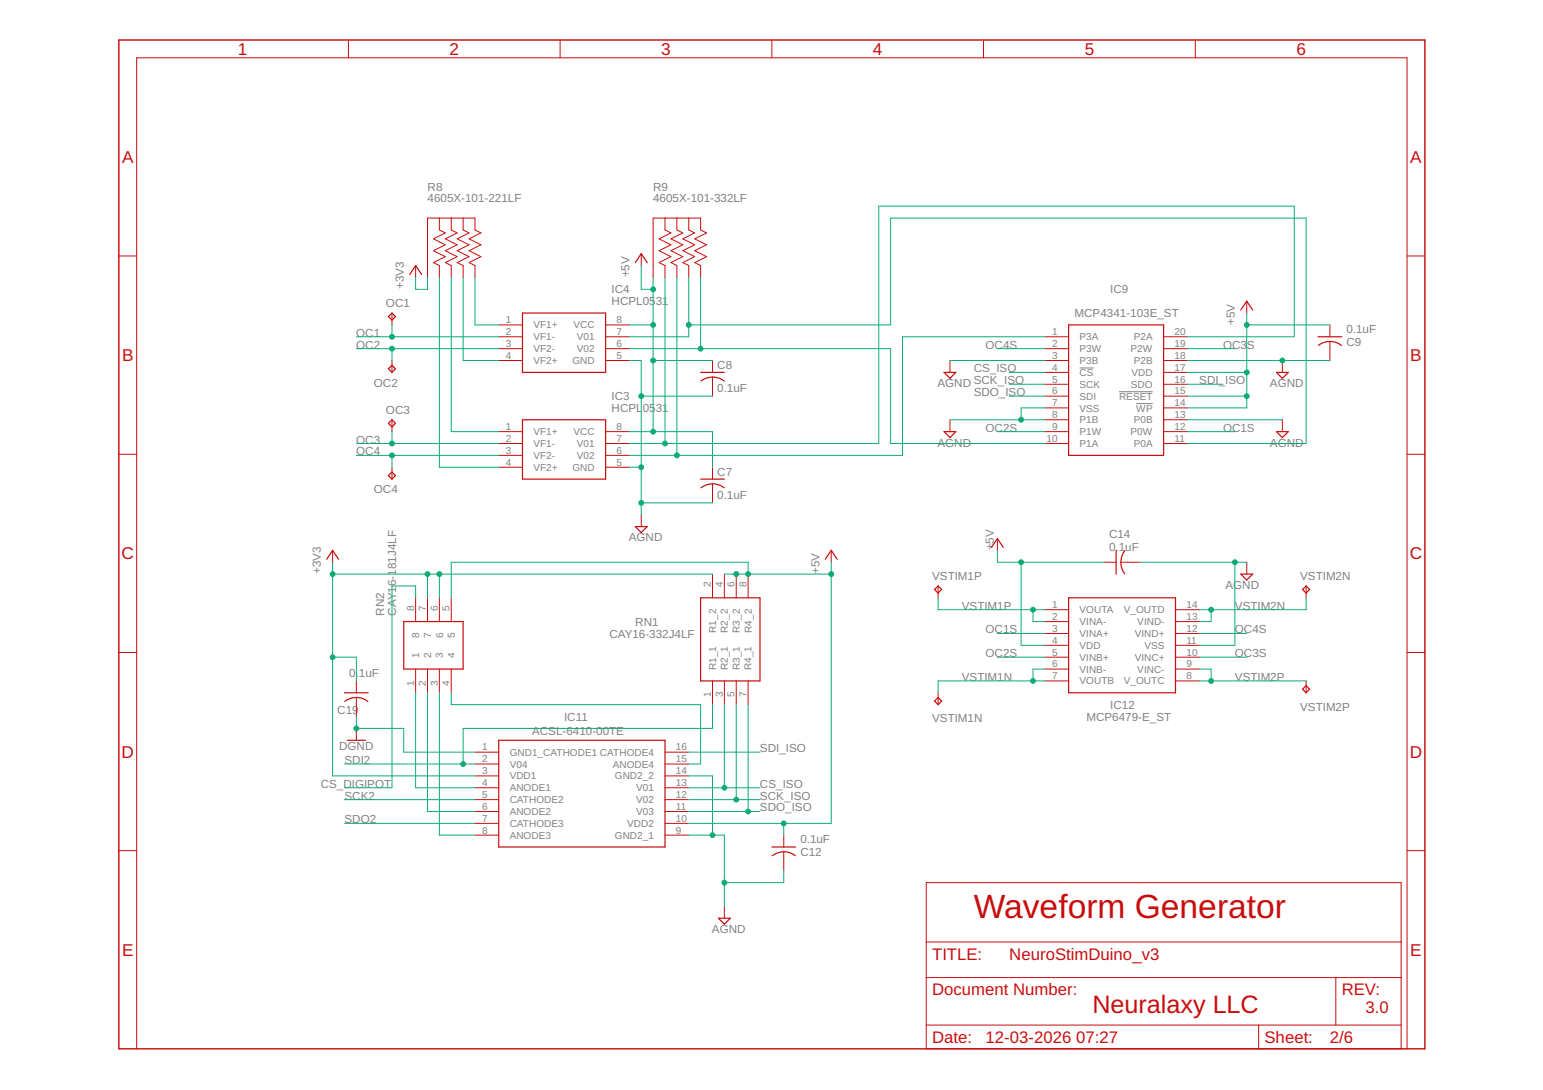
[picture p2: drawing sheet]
<svg xmlns="http://www.w3.org/2000/svg" width="297mm" height="210mm" viewBox="0 0 297 210" stroke-linecap="round" stroke-linejoin="round" font-family="sans-serif">
<path d="M207.8 70.9h2.7M215.4 75.4h6.5M218.7 77.7h3.2" fill="none" stroke="#808080" stroke-width=".19"/>
<path d="M22.9 7.7h251.4v194.3h-251.4z" fill="none" stroke="#c90d0c" stroke-width=".28"/>
<g fill="none" stroke="#c90d0c" stroke-width=".19">
<path d="M67.1 7.7v3.4M107.8 7.7v3.4M148.6 7.7v3.4M189.3 7.7v3.4M230.1 7.7v3.4M22.9 49.3h3.4M80 51.1v2.3M82.3 53.4v-11.4h9.1v2.3l1.2 .6-2.3 1.1 2.3 1.1-2.3 1.2 2.3 1.1-2.3 1.2 1.1 .5v2.3M84.6 42v2.3l1.1 .6-2.3 1.1 2.3 1.1-2.3 1.2 2.3 1.1-2.3 1.2 1.2 .5v2.3M86.9 42v2.3l1.1 .6-2.3 1.1 2.3 1.1-2.3 1.2 2.3 1.1-2.3 1.2 1.2 .5v2.3M89.2 42v2.3l1.1 .6-2.3 1.1 2.3 1.1-2.3 1.2 2.3 1.1-2.3 1.2 1.2 .5v2.3M123.4 48.9v2.2"/>
<path d="M125.7 53.4v-11.4h9.2v2.3l1.1 .6-2.3 1.1 2.3 1.1-2.3 1.2 2.3 1.1-2.3 1.2 1.2 .5v2.3M128 42v2.3l1.2 .6-2.3 1.1 2.3 1.1-2.3 1.2 2.3 1.1-2.3 1.2 1.1 .5v2.3M130.3 42v2.3l1.1 .6-2.2 1.1 2.2 1.1-2.2 1.2 2.2 1.1-2.2 1.2 1.1 .5v2.3M132.6 42v2.3l1.1 .6-2.3 1.1 2.3 1.1-2.3 1.2 2.3 1.1-2.3 1.2 1.2 .5v2.3M240 58v2.3M270.9 49.3h3.4M75.5 60.3v2.3M75.5 69.4v2.3M96 62.6h4.6M96 64.9h4.6M96 67.1h4.6M96 69.4h4.6"/>
<path d="M116.6 62.6h4.6M116.6 64.9h4.6M116.6 67.1h4.6M116.6 69.4h4.6M137.2 69.4v2.3M137.2 72.6v3.7M182.9 69.4v2.3M201.1 64.9h4.6M201.1 67.1h4.6M201.1 69.4h4.6M201.1 71.7h4.6M201.1 74h4.6"/>
<path d="M201.1 76.3h4.6M201.1 78.5h4.6M224 64.9h4.6M224 67.1h4.6M224 69.4h4.6M224 71.7h4.6M224 74h4.6M224 76.3h4.6M224 78.5h4.6M246.9 69.4v2.3M256 62.6v2.3M256 65.8v3.6"/>
<path d="M22.9 87.5h3.4M75.5 80.8v2.3M75.5 90v2.3M96 83.1h4.6M96 85.4h4.6M96 87.7h4.6M96 90h4.6M116.6 83.1h4.6M116.6 85.4h4.6M116.6 87.7h4.6M116.6 90h4.6M123.4 99.1v2.3"/>
<path d="M137.2 90v2.3M137.2 93.2v3.6M182.9 80.8v2.3M201.1 83.1h4.6M201.1 85.4h4.6M201.1 80.8h4.6M224 83.1h4.6M224 85.4h4.6M224 80.8h4.6M246.9 80.8v2.3M270.9 87.5h3.4M64 106v2.3"/>
<path d="M80 115.1v4.6M82.3 115.1v4.6M84.6 115.1v4.6M86.9 115.1v4.6M137.2 110.6v4.5M139.4 110.6v4.5M141.7 110.6v4.5M144 110.6v4.5M160 106v2.3M180.6 112.8v2.3M192 103.7v2.3M201.1 117.4h4.6"/>
<path d="M201.1 119.7h4.6M212.6 108.3h2.3M215.8 108.3h3.6M226.3 117.4h4.6M226.3 119.7h4.6M240 108.3v2.3M251.4 112.8v2.3M22.9 125.6h3.4M68.6 131.1v2.3M68.6 134.3v3.7M80 128.8v4.6M82.3 128.8v4.6"/>
<path d="M84.6 128.8v4.6M86.9 128.8v4.6M137.2 131.1v4.6M139.4 131.1v4.6M141.7 131.1v4.6M144 131.1v4.6M180.6 133.4v2.3M201.1 122h4.6M201.1 124.3h4.6M201.1 126.6h4.6M201.1 128.8h4.6M201.1 131.1h4.6"/>
<path d="M226.3 122h4.6M226.3 124.3h4.6M226.3 126.6h4.6M226.3 128.8h4.6M226.3 131.1h4.6M251.4 131.1v2.3M270.9 125.6h3.4M68.6 140.3v2.3M91.4 144.8h4.6M91.4 147.1h4.6M91.4 149.4h4.6M91.4 151.7h4.6"/>
<path d="M91.4 154h4.6M91.4 156.3h4.6M91.4 158.6h4.6M128 144.8h4.6M128 147.1h4.6M128 149.4h4.6M128 151.7h4.6M128 154h4.6M128 156.3h4.6M128 158.6h4.6M22.9 163.8h3.4M91.4 160.8h4.6"/>
<path d="M128 160.8h4.6M139.4 174.5v2.3M150.9 160.8v2.3M150.9 164v3.7M178.3 170h91.4v32h-91.4zM270.9 163.8h3.4M178.3 188.3h91.4M178.3 197.4h91.4M178.3 181.4h91.4M242.3 197.4v4.6M257.2 188.3v9.1M26.3 202v-190.9h244.6v190.9"/>
</g>
<g fill="none" stroke="#c90d0c" stroke-width=".23">
<path d="M78.9 52.9l1.1-1.8 1.2 1.8M122.3 50.6l1.1-1.7 1.2 1.7M238.9 59.7l1.1-1.7 1.2 1.7M74.8 61l.7-.7 .6 .7-.6 .6zM74.8 71l.7-.7 .6 .7-.6 .7zM100.6 60.3h16v11.4h-16zM134.9 71.7h4.5M134.9 73.4a3.7 3.7 0 0 1 4.5 0M181.7 71.7h2.3l-1.1 1.2zM205.7 62.6h18.3v25.1h-18.3zM245.7 71.7h2.3l-1.1 1.2zM253.7 64.9h4.6"/>
<path d="M253.8 66.5a3.7 3.7 0 0 1 4.5 0M74.8 81.5l.7-.7 .6 .7-.6 .7zM74.8 91.6l.7-.7 .6 .7-.6 .7zM100.6 80.8h16v11.5h-16zM134.9 92.3h4.5M134.9 93.9a3.7 3.7 0 0 1 4.5 0M181.7 83.1h2.3l-1.1 1.2zM245.7 83.1h2.3l-1.1 1.2zM62.9 107.7l1.1-1.7 1.2 1.7M77.7 119.7h11.5v9.1h-11.5zM122.3 101.4h2.3l-1.2 1.2zM134.9 115.1h11.4v16h-11.4z"/>
<path d="M158.9 107.7l1.1-1.7 1.2 1.7M179.9 113.5l.7-.7 .7 .7-.7 .7zM190.9 105.4l1.1-1.7 1.1 1.7M205.7 115.1h20.6v18.3h-20.6zM214.9 106v4.6M216.5 106a3.7 3.7 0 0 0 0 4.5M238.9 110.6h2.3l-1.2 1.1zM250.7 113.5l.7-.7 .7 .7-.7 .7zM66.3 133.4h4.6M66.4 135.1a3.6 3.6 0 0 1 4.4 0M179.9 135l.7-.7 .7 .7-.7 .7zM250.7 132.7l.7-.7 .7 .7-.7 .7z"/>
<path d="M66.9 142.6h3.4M96 142.6h32v20.5h-32zM138.3 176.8h2.3l-1.2 1.2zM148.6 163.1h4.6M150.9 164l1.4 .3 .8 .5M150.9 164l-1.4 .3-.8 .5"/>
</g>
<g fill="none" stroke="#0dab76" stroke-width=".19">
<path d="M80 53.4v2.3h2.3v-2.3M84.6 53.4v36.6h11.4M86.9 53.4v29.7h9.1M89.2 53.4v16h6.8M91.4 53.4v9.2h4.6M123.4 51.1v4.6h2.3M125.7 53.4v29.7M128 53.4v32M130.3 53.4v34.3M132.6 53.4v11.5h-11.4M134.9 53.4v13.7M68.6 64.9h27.4"/>
<path d="M68.6 67.1h27.4M75.5 62.6v2.3M75.5 67.1v2.3M121.2 62.6h4.5M121.2 67.1h50.2v18.3h29.7M121.2 69.4h2.2v29.7M123.4 76.3h13.8M125.7 69.4h11.5M132.6 62.6h38.8v-20.6h80v43.4h-22.8M182.9 69.4h18.2M192 67.1h9.1M194.3 76.3h6.8"/>
<path d="M194.3 71.7h6.8M194.3 74h6.8M201.1 64.9h-27.4v22.8h-52.5M201.1 78.5h-4.5v2.3M228.6 64.9h20.6v-25.2h-80v45.7h-48M228.6 67.1h9.1M228.6 76.3h11.4M228.6 69.4h27.4M228.6 71.7h11.4M228.6 74h6.8M240 62.6h16M240 60.3v18.2h-11.4"/>
<path d="M68.6 85.4h27.4M68.6 87.7h27.4M75.5 83.1v2.3M75.5 87.7v2.3M121.2 90h2.2M121.2 83.1h16v6.9M123.4 96.8h13.8M182.9 80.8h18.2M192 83.1h9.1M228.6 80.8h18.3M228.6 83.1h9.1M64 108.3v41.1h27.4"/>
<path d="M64 110.6h73.2M80 115.1v-2.3h-4.5v38.9h-9.2M82.3 110.6v4.5M84.6 110.6v4.5M139.4 110.6h20.6M144 110.6v-2.3h-57.1v6.8M160 108.3v50.3h-27.4M180.6 115.1v2.3h20.5M192 106v2.3h20.6M196.6 108.3v16h4.5M198.9 117.4v2.3h2.2M219.4 108.3h20.6"/>
<path d="M233.2 117.4v2.3h-2.3M237.7 108.3v16h-6.8M251.4 115.1v2.3h-20.5M64 126.6h4.6v4.5M68.6 138v2.3h9.1v4.5h13.7M80 133.4v18.3h11.4M82.3 133.4v22.9h9.1M84.6 133.4v27.4h6.8M86.9 133.4v2.3h48v11.4h-2.3M137.2 135.7v4.6h-48v6.8M139.4 135.7v16M141.7 135.7v18.3"/>
<path d="M144 135.7v20.6M192 126.6h9.1M192 122h9.1M201.1 128.8h-2.2v2.3M201.1 131.1h-20.5v2.3M230.9 126.6h9.1M230.9 122h9.1M230.9 131.1h20.5M230.9 128.8h2.3v2.3M66.3 158.6h25.1M66.3 154h25.1M66.3 147.1h25.1"/>
<path d="M132.6 149.4h4.6v11.4M132.6 144.8h13.7M132.6 154h13.7M132.6 151.7h13.7M132.6 156.3h13.7M150.9 158.6v2.2M132.6 160.8h6.8v13.7M150.9 167.7v2.3h-11.5"/>
</g>
<g fill="#0dab76" stroke="#0dab76" stroke-width=".19">
<circle cx="132.6" cy="62.6" r=".47"/>
<circle cx="134.9" cy="67.1" r=".47"/>
<circle cx="128" cy="85.4" r=".47"/>
<circle cx="130.3" cy="87.7" r=".47"/>
<circle cx="123.4" cy="76.3" r=".47"/>
<circle cx="123.4" cy="90" r=".47"/>
<circle cx="123.4" cy="96.8" r=".47"/>
<circle cx="137.2" cy="160.8" r=".47"/>
<circle cx="139.4" cy="170" r=".47"/>
<circle cx="237.7" cy="108.3" r=".47"/>
<circle cx="196.6" cy="80.8" r=".47"/>
<circle cx="246.9" cy="69.4" r=".47"/>
<circle cx="64" cy="110.6" r=".47"/>
<circle cx="64" cy="126.6" r=".47"/>
<circle cx="84.6" cy="110.6" r=".47"/>
<circle cx="82.3" cy="110.6" r=".47"/>
<circle cx="125.7" cy="69.4" r=".47"/>
<circle cx="125.7" cy="55.7" r=".47"/>
<circle cx="125.7" cy="62.6" r=".47"/>
<circle cx="125.7" cy="83.1" r=".47"/>
<circle cx="141.7" cy="110.6" r=".47"/>
<circle cx="144" cy="110.6" r=".47"/>
<circle cx="160" cy="110.6" r=".47"/>
<circle cx="150.9" cy="158.6" r=".47"/>
<circle cx="240" cy="71.7" r=".47"/>
<circle cx="240" cy="62.6" r=".47"/>
<circle cx="240" cy="76.3" r=".47"/>
<circle cx="196.6" cy="108.3" r=".47"/>
<circle cx="75.5" cy="64.9" r=".47"/>
<circle cx="75.5" cy="67.1" r=".47"/>
<circle cx="75.5" cy="85.4" r=".47"/>
<circle cx="75.5" cy="87.7" r=".47"/>
<circle cx="68.6" cy="140.3" r=".47"/>
<circle cx="89.2" cy="147.1" r=".47"/>
<circle cx="139.4" cy="151.7" r=".47"/>
<circle cx="141.7" cy="154" r=".47"/>
<circle cx="144" cy="156.3" r=".47"/>
<circle cx="198.9" cy="117.4" r=".47"/>
<circle cx="198.9" cy="131.1" r=".47"/>
<circle cx="233.2" cy="117.4" r=".47"/>
<circle cx="233.2" cy="131.1" r=".47"/>
</g>
<text font-size="6.5" fill="#c90d0c" x="187.4" y="176.8">Waveform Generator</text>
<text font-size="4.8" fill="#c90d0c" x="210.3" y="195.1">Neuralaxy LLC</text>
<g font-size="3.3" fill="#c90d0c">
<text x="45.8" y="10.6">1</text>
<text x="86.5" y="10.6">2</text>
<text x="127.3" y="10.6">3</text>
<text x="168.1" y="10.6">4</text>
<text x="208.8" y="10.6">5</text>
<text x="249.6" y="10.6">6</text>
<text x="23.5" y="31.4">A</text>
<text x="271.5" y="31.4">A</text>
<text x="23.5" y="69.6">B</text>
<text x="271.5" y="69.6">B</text>
<text x="23.4" y="107.7">C</text>
<text x="271.4" y="107.7">C</text>
<text x="23.4" y="145.9">D</text>
<text x="271.4" y="145.9">D</text>
<text x="23.5" y="184.1">E</text>
<text x="271.5" y="184.1">E</text>
</g>
<g font-size="3.2" fill="#c90d0c">
<text x="179.4" y="184.8">TITLE:</text>
<text x="194.3" y="184.8">NeuroStimDuino_v3</text>
<text x="179.4" y="191.7">Document Number:</text>
<text x="258.3" y="191.7">REV:</text>
<text x="262.9" y="195.1">3.0</text>
<text x="179.4" y="200.8">Date:</text>
<text x="189.7" y="200.8">12-03-2026</text>
<text x="207.2" y="200.8">07:27</text>
<text x="243.4" y="200.8">Sheet:</text>
<text x="256" y="200.8">2/6</text>
</g>
<g font-size="2.2" fill="#808080">
<text x="82.3" y="39">4605X-101-221LF</text>
<text x="82.3" y="36.7">R8</text>
<text x="125.7" y="39">4605X-101-332LF</text>
<text x="125.7" y="36.7">R9</text>
<text x="121.2" y="53.4" transform="rotate(-90 121.2 53.4)">+5V</text>
<text x="74.3" y="59.1">OC1</text>
<text x="77.7" y="55.7" transform="rotate(-90 77.7 55.7)">+3V3</text>
<text x="117.7" y="58.8">HCPL05</text>
<text x="117.7" y="56.5">IC4</text>
<text x="126.2" y="58.8">31</text>
<text x="213.7" y="56.5">IC9</text>
<text x="68.6" y="64.8">OC1</text>
<text x="206.9" y="61.1">MCP4341-103E_ST</text>
<text x="237.7" y="62.6" transform="rotate(-90 237.7 62.6)">+5V</text>
<text x="259.2" y="64">0.1uF</text>
<text x="68.6" y="67.1">OC2</text>
<text x="138.1" y="71.1">C8</text>
<text x="187.4" y="71.7">CS_ISO</text>
<text x="189.7" y="67.1">OC4S</text>
<text x="235.4" y="67.1">OC3</text>
<text x="240.1" y="67.1">S</text>
<text x="259.2" y="66.6">C9</text>
<text x="72" y="74.5">OC2</text>
<text x="117.7" y="77.1">IC3</text>
<text x="138.1" y="75.5">0.1uF</text>
<text x="180.5" y="74.6">AGND</text>
<text x="187.4" y="74">SCK_ISO</text>
<text x="187.4" y="76.3">SDO_ISO</text>
<text x="230.9" y="74">SDI_ISO</text>
<text x="244.5" y="74.6">AGND</text>
<text x="74.3" y="79.7">OC3</text>
<text x="117.7" y="79.4">HCPL</text>
<text x="123.7" y="79.4">05</text>
<text x="126.2" y="79.4">31</text>
<text x="189.7" y="83.1">OC2S</text>
<text x="235.4" y="83.1">OC1S</text>
<text x="68.6" y="85.4">OC3</text>
<text x="68.6" y="87.7">OC4</text>
<text x="180.5" y="86">AGND</text>
<text x="244.5" y="86">AGND</text>
<text x="72" y="95">OC4</text>
<text x="138.1" y="91.7">C7</text>
<text x="138.1" y="96">0.1uF</text>
<text x="121" y="104.3">AGND</text>
<text x="191.3" y="106" transform="rotate(-90 191.3 106)">+5V</text>
<text x="213.5" y="106.1">0.</text>
<text x="213.5" y="103.6">C14</text>
<text x="215.4" y="106.1">1uF</text>
<text x="61.7" y="110.6" transform="rotate(-90 61.7 110.6)">+3V3</text>
<text x="157.7" y="110.6" transform="rotate(-90 157.7 110.6)">+5V</text>
<text x="179.4" y="111.7">VSTIM1P</text>
<text x="235.9" y="113.4">AGND</text>
<text x="250.3" y="111.7">VSTIM2N</text>
<text x="74" y="118.6" transform="rotate(-90 74 118.6)">RN2</text>
<text x="76.3" y="118.6" transform="rotate(-90 76.3 118.6)">CAY16-181J4LF</text>
<text x="185.2" y="117.4">VSTIM1P</text>
<text x="237.7" y="117.4">VSTIM2N</text>
<text x="117.3" y="122.8">CAY16-332J4LF</text>
<text x="122.3" y="120.5">RN1</text>
<text x="189.7" y="122">OC1S</text>
<text x="237.7" y="122">OC4S</text>
<text x="67.2" y="130.3">0.</text>
<text x="69.1" y="130.3">1uF</text>
<text x="185.2" y="131.1">VSTIM1N</text>
<text x="189.7" y="126.6">OC2S</text>
<text x="237.7" y="126.6">OC3S</text>
<text x="237.7" y="131.1">VSTIM2P</text>
<text x="64.9" y="137.4">C19</text>
<text x="213.7" y="136.5">IC12</text>
<text x="250.3" y="136.8">VSTIM2P</text>
<text x="102.4" y="141.5">ACSL-6410-00TE</text>
<text x="108.6" y="138.8">IC11</text>
<text x="179.4" y="139.1">VSTIM1N</text>
<text x="209.2" y="138.8">MCP6479-E_ST</text>
<text x="65.3" y="144.4">DGND</text>
<text x="66.3" y="147.1">SDI2</text>
<text x="146.3" y="144.8">SDI_ISO</text>
<text x="61.7" y="151.7">CS_DIGIPOT</text>
<text x="66.3" y="154">SCK2</text>
<text x="146.3" y="151.7">CS_ISO</text>
<text x="146.3" y="154">SCK_ISO</text>
<text x="66.3" y="158.5">SDO2</text>
<text x="146.3" y="156.3">SDO_ISO</text>
<text x="154.1" y="162.3">0.1uF</text>
<text x="154.1" y="164.8">C12</text>
<text x="137" y="179.7">AGND</text>
</g>
<g font-size="1.9" fill="#808080">
<text x="97.4" y="62.2">1</text>
<text x="97.4" y="64.5">2</text>
<text x="102.7" y="63.2">VF1+</text>
<text x="102.7" y="65.5">VF1-</text>
<text x="110.4" y="63.3">VCC</text>
<text x="111" y="65.5">V01</text>
<text x="118.7" y="62.2">8</text>
<text x="118.7" y="64.5">7</text>
<text x="202.5" y="64.5">1</text>
<text x="207.8" y="65.5">P3A</text>
<text x="218.2" y="65.5">P2A</text>
<text x="226.1" y="64.5">20</text>
<text x="97.4" y="66.8">3</text>
<text x="97.4" y="69.1">4</text>
<text x="102.7" y="67.8">VF2-</text>
<text x="102.7" y="70.1">VF2+</text>
<text x="110.2" y="70.1">GND</text>
<text x="111" y="67.8">V02</text>
<text x="118.7" y="66.8">6</text>
<text x="118.7" y="69.1">5</text>
<text x="202.5" y="66.8">2</text>
<text x="202.5" y="69.1">3</text>
<text x="202.5" y="71.4">4</text>
<text x="207.8" y="67.8">P3W</text>
<text x="207.8" y="70.1">P3B</text>
<text x="217.6" y="67.8">P2W</text>
<text x="218.2" y="70.1">P2B</text>
<text x="226.1" y="66.8">19</text>
<text x="226.1" y="69.1">18</text>
<text x="226.1" y="71.4">17</text>
<text x="202.5" y="73.7">5</text>
<text x="202.5" y="76">6</text>
<text x="207.8" y="72.4">CS</text>
<text x="207.8" y="74.7">SCK</text>
<text x="207.8" y="77">SDI</text>
<text x="215.4" y="77">RESET</text>
<text x="217.7" y="74.7">SDO</text>
<text x="217.8" y="72.4">VDD</text>
<text x="226.1" y="73.7">16</text>
<text x="226.1" y="76">15</text>
<text x="97.4" y="82.8">1</text>
<text x="102.7" y="83.8">VF1+</text>
<text x="110.4" y="83.8">VCC</text>
<text x="118.7" y="82.8">8</text>
<text x="202.5" y="78.2">7</text>
<text x="202.5" y="80.5">8</text>
<text x="202.5" y="82.8">9</text>
<text x="207.8" y="79.2">VSS</text>
<text x="207.8" y="81.5">P1B</text>
<text x="207.8" y="83.8">P1W</text>
<text x="217.6" y="83.8">P0W</text>
<text x="218.2" y="81.5">P0B</text>
<text x="218.7" y="79.3">WP</text>
<text x="226.1" y="78.2">14</text>
<text x="226.1" y="80.5">13</text>
<text x="226.1" y="82.8">12</text>
<text x="97.4" y="85.1">2</text>
<text x="97.4" y="87.4">3</text>
<text x="97.4" y="89.7">4</text>
<text x="102.7" y="86.1">VF1-</text>
<text x="102.7" y="88.4">VF2-</text>
<text x="111" y="86.1">V01</text>
<text x="111" y="88.4">V02</text>
<text x="118.7" y="85.1">7</text>
<text x="118.7" y="87.4">6</text>
<text x="118.7" y="89.7">5</text>
<text x="201.5" y="85.1">10</text>
<text x="207.8" y="86.1">P1A</text>
<text x="218.2" y="86.1">P0A</text>
<text x="226.1" y="85.1">11</text>
<text x="102.7" y="90.7">VF2+</text>
<text x="110.2" y="90.7">GND</text>
<text x="136.8" y="113" transform="rotate(-90 136.8 113)">2</text>
<text x="139.1" y="113" transform="rotate(-90 139.1 113)">4</text>
<text x="141.4" y="113" transform="rotate(-90 141.4 113)">6</text>
<text x="143.7" y="113" transform="rotate(-90 143.7 113)">8</text>
<text x="79.7" y="117.6" transform="rotate(-90 79.7 117.6)">8</text>
<text x="82" y="117.6" transform="rotate(-90 82 117.6)">7</text>
<text x="84.3" y="117.6" transform="rotate(-90 84.3 117.6)">6</text>
<text x="86.6" y="117.6" transform="rotate(-90 86.6 117.6)">5</text>
<text x="202.5" y="117.1">1</text>
<text x="202.5" y="119.4">2</text>
<text x="207.8" y="118.1">VOUTA</text>
<text x="216.3" y="118.1">V_OUTD</text>
<text x="228.4" y="117.1">14</text>
<text x="228.4" y="119.4">13</text>
<text x="80.7" y="122.9" transform="rotate(-90 80.7 122.9)">8</text>
<text x="83" y="122.9" transform="rotate(-90 83 122.9)">7</text>
<text x="85.3" y="122.9" transform="rotate(-90 85.3 122.9)">6</text>
<text x="87.6" y="122.9" transform="rotate(-90 87.6 122.9)">5</text>
<text x="137.8" y="121.9" transform="rotate(-90 137.8 121.9)">R1_2</text>
<text x="140.1" y="121.9" transform="rotate(-90 140.1 121.9)">R2_2</text>
<text x="142.4" y="121.9" transform="rotate(-90 142.4 121.9)">R3_2</text>
<text x="144.7" y="121.9" transform="rotate(-90 144.7 121.9)">R4_2</text>
<text x="202.5" y="121.7">3</text>
<text x="202.5" y="123.9">4</text>
<text x="207.8" y="120.4">VINA-</text>
<text x="207.8" y="122.7">VINA+</text>
<text x="207.8" y="125">VDD</text>
<text x="218.5" y="122.7">VIND+</text>
<text x="218.9" y="120.4">VIND-</text>
<text x="220.3" y="125">VSS</text>
<text x="228.4" y="121.7">12</text>
<text x="228.4" y="123.9">11</text>
<text x="80.7" y="126.7" transform="rotate(-90 80.7 126.7)">1</text>
<text x="83" y="126.7" transform="rotate(-90 83 126.7)">2</text>
<text x="85.3" y="126.7" transform="rotate(-90 85.3 126.7)">3</text>
<text x="87.6" y="126.7" transform="rotate(-90 87.6 126.7)">4</text>
<text x="137.8" y="129" transform="rotate(-90 137.8 129)">R1_1</text>
<text x="140.1" y="129" transform="rotate(-90 140.1 129)">R2_1</text>
<text x="142.4" y="129" transform="rotate(-90 142.4 129)">R3_1</text>
<text x="144.7" y="129" transform="rotate(-90 144.7 129)">R4_1</text>
<text x="202.5" y="126.2">5</text>
<text x="202.5" y="128.5">6</text>
<text x="202.5" y="130.8">7</text>
<text x="207.8" y="127.2">VINB+</text>
<text x="207.8" y="129.5">VINB-</text>
<text x="207.8" y="131.8">VOUTB</text>
<text x="216.3" y="131.8">V_OUTC</text>
<text x="218.5" y="127.2">VINC+</text>
<text x="218.9" y="129.5">VINC-</text>
<text x="228.4" y="126.2">10</text>
<text x="228.4" y="128.5">9</text>
<text x="228.4" y="130.8">8</text>
<text x="79.7" y="132" transform="rotate(-90 79.7 132)">1</text>
<text x="82" y="132" transform="rotate(-90 82 132)">2</text>
<text x="84.3" y="132" transform="rotate(-90 84.3 132)">3</text>
<text x="86.6" y="132" transform="rotate(-90 86.6 132)">4</text>
<text x="136.8" y="134.3" transform="rotate(-90 136.8 134.3)">1</text>
<text x="139.1" y="134.3" transform="rotate(-90 139.1 134.3)">3</text>
<text x="141.4" y="134.3" transform="rotate(-90 141.4 134.3)">5</text>
<text x="143.7" y="134.3" transform="rotate(-90 143.7 134.3)">7</text>
<text x="92.8" y="144.5">1</text>
<text x="92.8" y="146.8">2</text>
<text x="92.8" y="149.1">3</text>
<text x="98.1" y="145.5">GND1_CATHODE1 CATHODE4</text>
<text x="98.1" y="147.8">V04</text>
<text x="118" y="147.8">ANODE4</text>
<text x="130.1" y="144.5">16</text>
<text x="130.1" y="146.8">15</text>
<text x="130.1" y="149.1">14</text>
<text x="92.8" y="151.4">4</text>
<text x="92.8" y="153.7">5</text>
<text x="92.8" y="155.9">6</text>
<text x="98.1" y="150.1">VDD1</text>
<text x="98.1" y="152.4">ANODE1</text>
<text x="98.1" y="154.7">CATHODE2</text>
<text x="118.4" y="150.1">GND2_2</text>
<text x="122.5" y="152.4">V01</text>
<text x="122.5" y="154.7">V02</text>
<text x="130.1" y="151.4">13</text>
<text x="130.1" y="153.7">12</text>
<text x="130.1" y="155.9">11</text>
<text x="92.8" y="158.2">7</text>
<text x="92.8" y="160.5">8</text>
<text x="98.1" y="156.9">ANODE2</text>
<text x="98.1" y="159.2">CATHODE3</text>
<text x="98.1" y="161.5">ANODE3</text>
<text x="118.4" y="161.5">GND2_1</text>
<text x="120.7" y="159.2">VDD2</text>
<text x="122.5" y="157">V03</text>
<text x="130.1" y="158.2">10</text>
<text x="130.1" y="160.5">9</text>
</g>
</svg>
